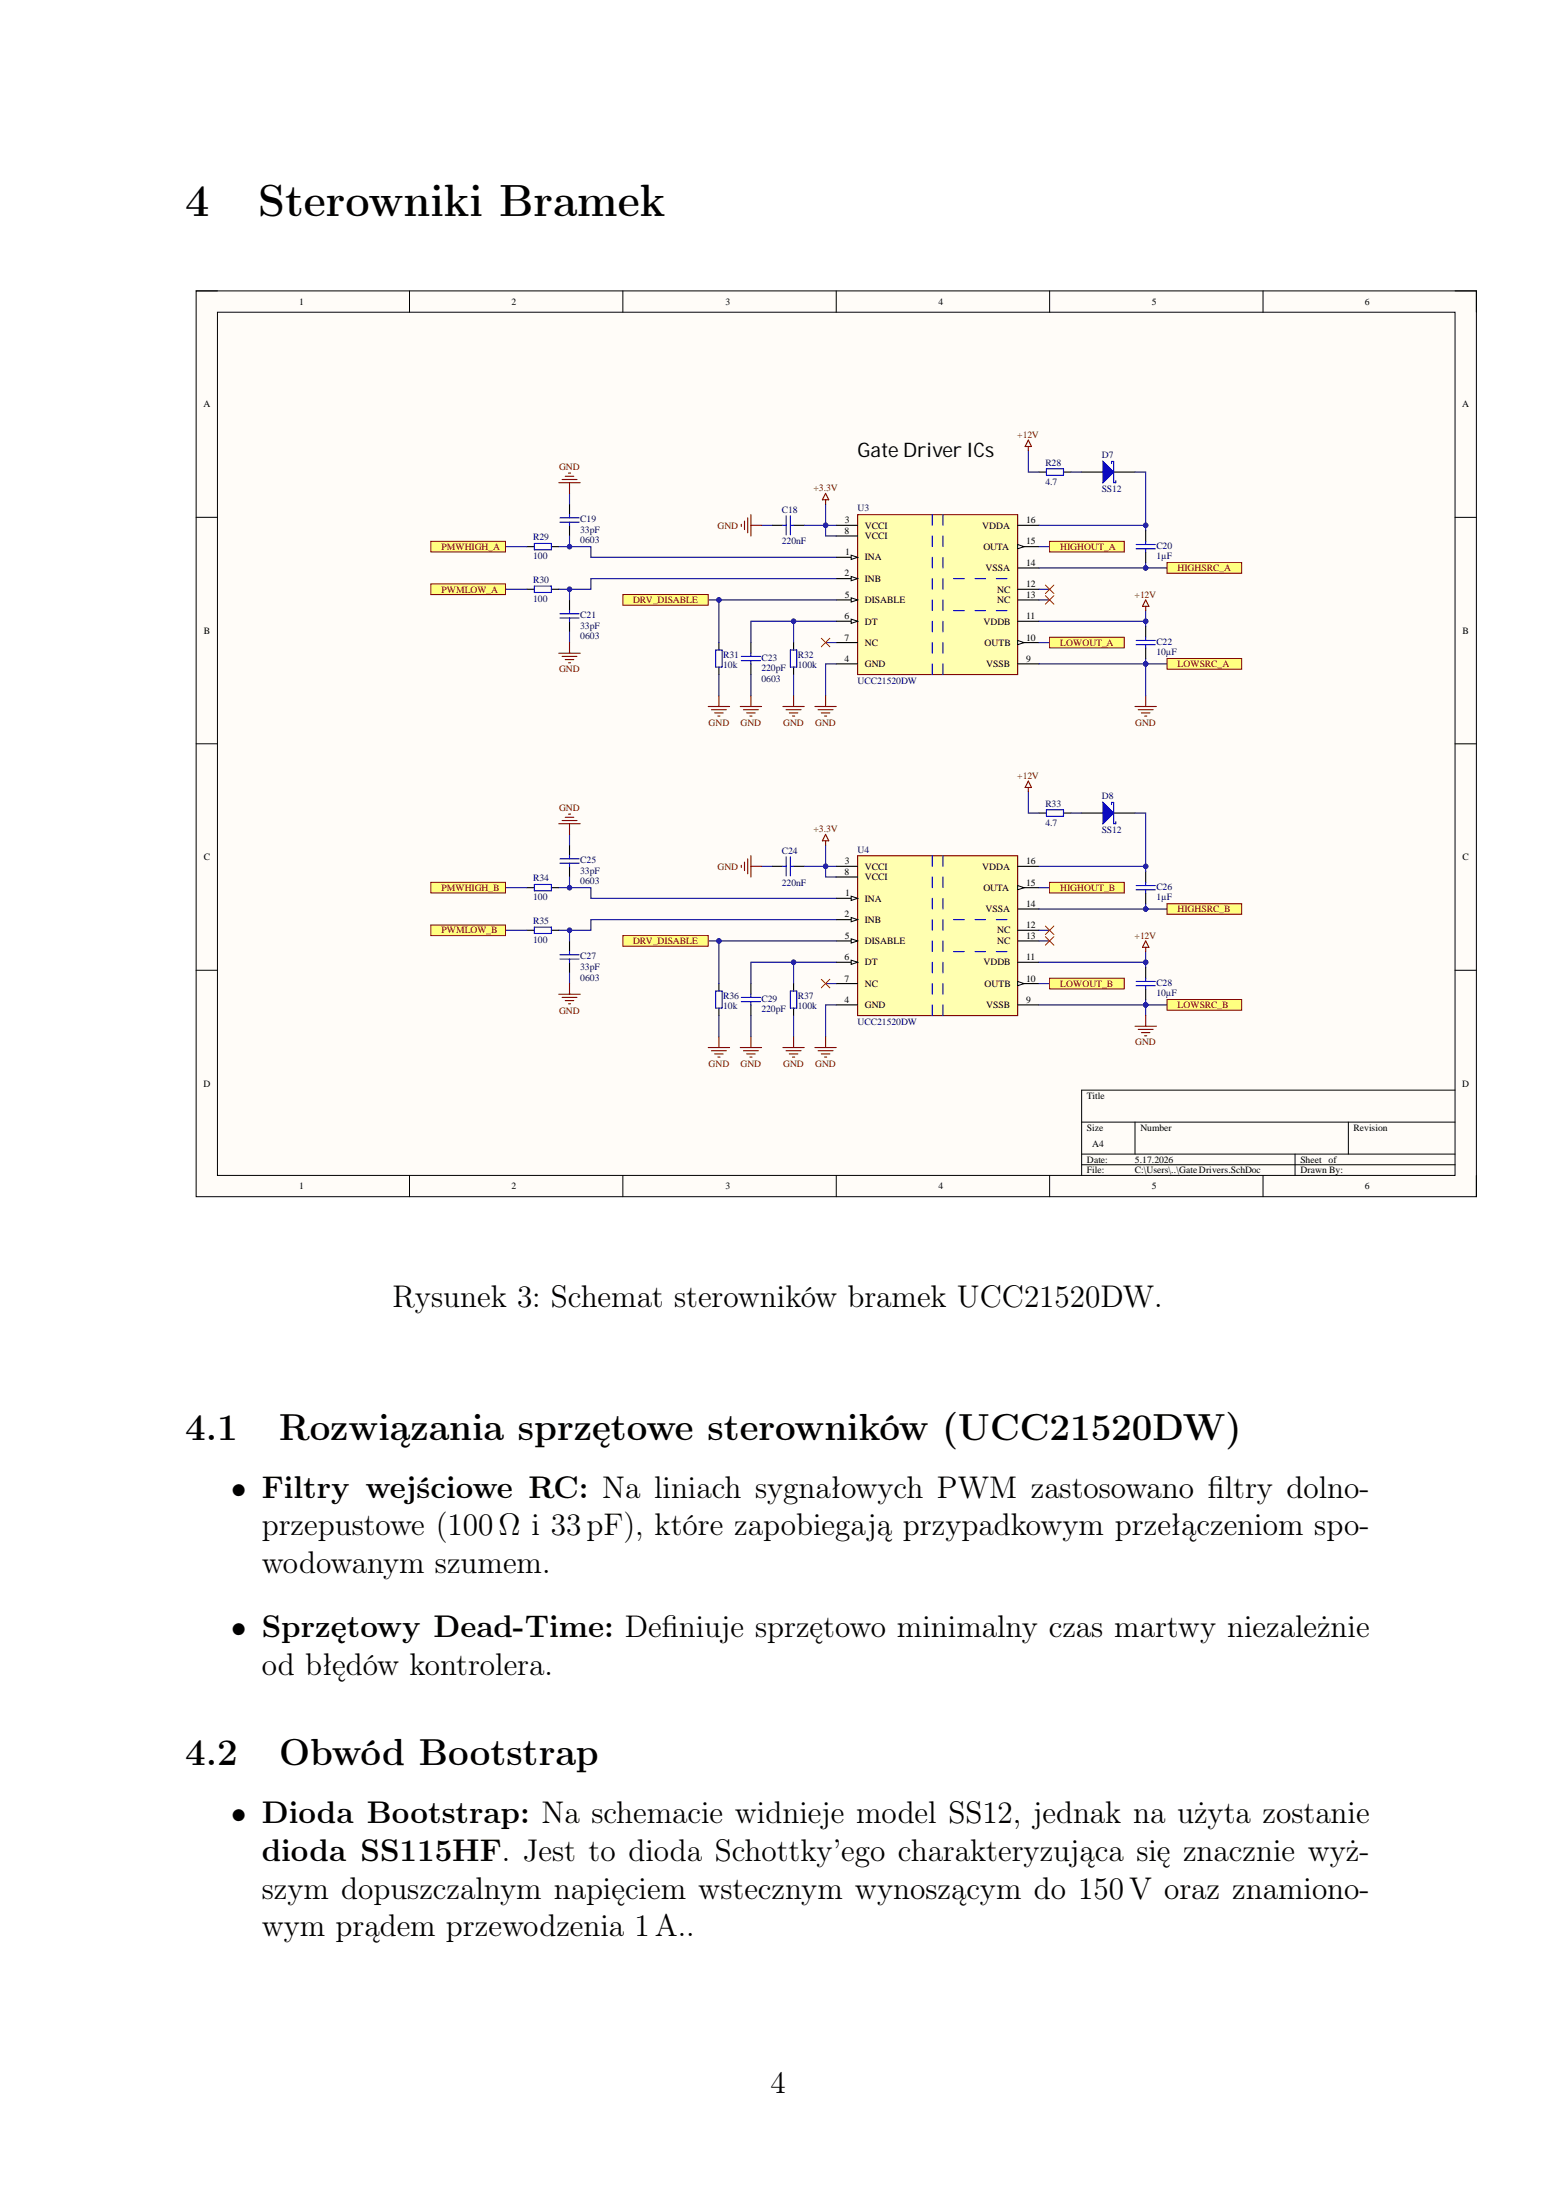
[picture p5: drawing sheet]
<svg xmlns="http://www.w3.org/2000/svg" width="210mm" height="297mm" viewBox="0 0 210 297" stroke-linecap="round" stroke-linejoin="round" font-family="sans-serif">
<path d="M26.5 39.3h172.8v122.3h-172.8z" fill-rule="evenodd" fill="#fffcf8"/>
<path d="M26.5 39.3h172.8v122.3h-172.8z" fill="none" stroke="#000" stroke-width=".13"/>
<path d="M29.3 42.1h167.1v116.6h-167.1z" fill-rule="evenodd" fill="#fffcf8"/>
<g fill="none" stroke="#000" stroke-width=".13">
<path d="M26.5 39.3h2.8M55.3 39.3v2.8M84.1 39.3v2.8M112.9 39.3v2.8M141.7 39.3v2.8M170.5 39.3v2.8M196.4 39.3h2.9v2.8M29.3 42.1h167.1v116.6h-167.1zM26.5 69.8h2.8M196.4 69.8h2.9M26.5 100.4h2.8M196.4 100.4h2.9"/>
<path d="M26.5 131h2.8M196.4 131h2.9M55.3 158.7v2.9M84.1 158.7v2.9M112.9 158.7v2.9M141.7 158.7v2.9M146 151.5h50.4M146 155.8h50.4M146 157.2h50.4M153.2 151.5v4.3M170.5 158.7v2.9M174.8 155.8v2.9"/>
<path d="M182 151.5v4.3M196.4 147.2h-50.4v11.5M199.3 158.7v2.9"/>
</g>
<path d="M115.7 69.5h21.6v21.6h-21.6z" fill-rule="evenodd" fill="#ffffb0"/>
<path d="M115.7 69.5h21.6v21.6h-21.6z" fill="none" stroke="#800000" stroke-width=".15"/>
<g fill="none" stroke="#00f" stroke-width=".15">
<path d="M125.8 69.5v1.4M125.8 72.4v1.4M125.8 75.2v1.5M125.8 78.1v1.5M127.3 69.5v1.4M127.3 72.4v1.4M127.3 75.2v1.5M127.3 78.1v1.5M128.7 78.1h1.4M131.6 78.1h1.4M134.5 78.1h1.4M125.8 81v1.4"/>
<path d="M125.8 83.9v1.4M125.8 86.7v1.5M125.8 89.6v1.5M127.3 81v1.4M127.3 83.9v1.4M127.3 86.7v1.5M127.3 89.6v1.5M128.7 82.4h1.4M131.6 82.4h1.4M134.5 82.4h1.4"/>
</g>
<path d="M112.9 70.9h2.8M112.9 72.4h2.8M137.3 70.9h2.9M137.3 73.8h2.9M137.3 89.6h2.9M137.3 83.9h2.9" fill="none" stroke="#000" stroke-width=".15"/>
<path d="M137.3 73.5l.9 .3-.9 .3z" fill="#f8fcff"/>
<path d="M137.3 73.5l.9 .3-.9 .3z" fill="none" stroke="#000" stroke-width=".13"/>
<path d="M137.3 86.8h2.9" fill="none" stroke="#000" stroke-width=".15"/>
<path d="M137.3 86.5l.9 .3-.9 .2z" fill="#f8fcff"/>
<path d="M137.3 86.5l.9 .3-.9 .2z" fill="none" stroke="#000" stroke-width=".13"/>
<path d="M112.9 75.2h2.8M137.3 76.7h2.9M137.3 79.6h2.9M112.9 86.7h2.8M137.3 81h2.9" fill="none" stroke="#000" stroke-width=".15"/>
<path d="M114.9 74.9l.8 .3-.8 .3z" fill="#f8fcff"/>
<path d="M114.9 74.9l.8 .3-.8 .3z" fill="none" stroke="#000" stroke-width=".13"/>
<path d="M112.9 78.1h2.8" fill="none" stroke="#000" stroke-width=".15"/>
<path d="M114.9 77.8l.8 .3-.8 .3z" fill="#f8fcff"/>
<path d="M114.9 77.8l.8 .3-.8 .3z" fill="none" stroke="#000" stroke-width=".13"/>
<path d="M112.9 81h2.8" fill="none" stroke="#000" stroke-width=".15"/>
<path d="M114.9 80.7l.8 .3-.8 .3z" fill="#f8fcff"/>
<path d="M114.9 80.7l.8 .3-.8 .3z" fill="none" stroke="#000" stroke-width=".13"/>
<path d="M112.9 83.9h2.8" fill="none" stroke="#000" stroke-width=".15"/>
<path d="M114.9 83.6l.8 .3-.8 .3z" fill="#f8fcff"/>
<path d="M114.9 83.6l.8 .3-.8 .3z" fill="none" stroke="#000" stroke-width=".13"/>
<g fill="none" stroke="#000" stroke-width=".15">
<path d="M71.1 73.8h1M71.1 79.6h1M74.4 73.8h1M74.4 79.6h1M76.9 68v1.5M76.9 70.9v1.5M104.2 70.9h1.5M107.1 70.9h1.4M76.9 81v1.4M76.9 83.9v1.4M107.1 86.7v1.1M107.1 90.1v1"/>
<path d="M112.9 89.6h2.8"/>
</g>
<g fill="none" stroke="#00f" stroke-width=".15">
<path d="M72.1 73.4h2.3v.8h-2.3zM72.1 79.1h2.3v.9h-2.3zM75.6 69.9h2.6M75.6 70.5h2.6M76.9 69.5v.4M76.9 70.5v.4M105.7 70.9h.4M106.1 69.6v2.6M106.7 69.6v2.6M106.7 70.9h.4M75.6 83.4h2.6M75.6 82.9h2.6"/>
<path d="M76.9 82.4v.5M76.9 83.4v.5M106.7 87.8h.8v2.3h-.8z"/>
</g>
<path d="M75.4 79.6h1.5v1.4M76.9 66.6v1.4" fill="none" stroke="#000080" stroke-width=".15"/>
<path d="M75.4 65.2h2.9M75.9 64.7h2M76.3 64.3h1.1M76.7 63.9h.3M76.9 65.2v1.4" fill="none" stroke="#800000" stroke-width=".15"/>
<circle cx="76.9" cy="79.6" r=".29" fill="#000080"/>
<circle cx="76.9" cy="79.6" r=".29" fill="none" stroke="#000080" stroke-width=".13"/>
<path d="M76.9 72.4v1.4h-1.5M76.9 85.3v1.4" fill="none" stroke="#000080" stroke-width=".15"/>
<path d="M75.4 88.2h2.9M75.9 88.6h2M76.3 89h1.1M76.7 89.5h.3M76.9 86.7v1.5" fill="none" stroke="#800000" stroke-width=".15"/>
<circle cx="76.9" cy="73.8" r=".29" fill="#000080"/>
<circle cx="76.9" cy="73.8" r=".29" fill="none" stroke="#000080" stroke-width=".13"/>
<path d="M68.2 73.8h2.9M68.2 79.6h2.9M111.4 70.9v1.5h1.5M107.1 91.1v2.8" fill="none" stroke="#000080" stroke-width=".15"/>
<path d="M105.7 95.4h2.8M106.1 95.8h2M106.5 96.2h1.2M107 96.7h.2M107.1 93.9v1.5" fill="none" stroke="#800000" stroke-width=".15"/>
<circle cx="111.4" cy="70.9" r=".29" fill="#000080"/>
<circle cx="111.4" cy="70.9" r=".29" fill="none" stroke="#000080" stroke-width=".13"/>
<path d="M111.4 68v2.9" fill="none" stroke="#000080" stroke-width=".15"/>
<circle cx="111.4" cy="70.9" r=".29" fill="#000080"/>
<circle cx="111.4" cy="70.9" r=".29" fill="none" stroke="#000080" stroke-width=".13"/>
<path d="M100 70.8v.3M100.5 70.3v1.2M100.9 69.9v2M101.3 69.5v2.9M101.3 70.9h1.5M111.4 66.6l.5 .9h-.9zM111.4 67.5v.5" fill="none" stroke="#800000" stroke-width=".15"/>
<path d="M102.8 70.9h1.4M108.5 70.9h4.4" fill="none" stroke="#000080" stroke-width=".15"/>
<circle cx="111.4" cy="70.9" r=".29" fill="#000080"/>
<circle cx="111.4" cy="70.9" r=".29" fill="none" stroke="#000080" stroke-width=".13"/>
<path d="M112.9 89.6h-1.5v4.3M112.9 83.9h-5.8v2.8" fill="none" stroke="#000080" stroke-width=".15"/>
<path d="M110 95.4h2.9M110.4 95.8h2M110.8 96.2h1.2M111.3 96.7h.3M111.4 93.9v1.5" fill="none" stroke="#800000" stroke-width=".15"/>
<circle cx="107.1" cy="83.9" r=".29" fill="#000080"/>
<circle cx="107.1" cy="83.9" r=".29" fill="none" stroke="#000080" stroke-width=".13"/>
<path d="M140.2 79.6h1.5M97 91.1v2.8M111.4 86.7h1.5M140.2 81h1.5M154.6 82.4v1.5" fill="none" stroke="#000080" stroke-width=".15"/>
<path d="M97 86.7v1.1M97 90.1v1" fill="none" stroke="#000" stroke-width=".15"/>
<path d="M96.6 87.8h.9v2.3h-.9z" fill="none" stroke="#00f" stroke-width=".15"/>
<path d="M95.6 95.4h2.9M96 95.8h2M96.4 96.2h1.2M96.9 96.7h.3M97 93.9v1.5" fill="none" stroke="#800000" stroke-width=".15"/>
<path d="M141.1 79l1.1 1.1M142.2 79l-1.1 1.1M110.8 86.2l1.2 1.1M112 86.2l-1.2 1.1M141.1 80.4l1.1 1.2M142.2 80.4l-1.1 1.2" fill="none" stroke="#f00" stroke-width=".13"/>
<circle cx="154.6" cy="83.9" r=".29" fill="#000080"/>
<circle cx="154.6" cy="83.9" r=".29" fill="none" stroke="#000080" stroke-width=".13"/>
<path d="M153.2 95.4h2.9M153.6 95.8h2M154 96.2h1.2M154.5 96.7h.3M154.6 81l.5 .9h-.9zM154.6 81.9v.5M154.6 93.9v1.5" fill="none" stroke="#800000" stroke-width=".15"/>
<path d="M146 63.7h2.9M150.3 63.7h2.9M154.6 71.6v1.5M154.6 74.5v1.5M154.6 84.6v1.4M154.6 87.5v1.4" fill="none" stroke="#000" stroke-width=".15"/>
<path d="M153.3 74.1h2.6M153.3 73.5h2.6M154.6 73.1v.4M154.6 74.1v.4M153.3 87h2.6M153.3 86.5h2.6M154.6 86v.5M154.6 87v.5" fill="none" stroke="#00f" stroke-width=".15"/>
<path d="M148.9 62.3l1.4 1.4-1.4 1.5z" fill="#00f"/>
<path d="M141.2 63.3h2.3v.9h-2.3zM148.9 62.3l1.4 1.4-1.4 1.5zM150 62.6v-.3h.3v2.9h.3v-.3" fill="none" stroke="#00f" stroke-width=".15"/>
<path d="M140.2 63.7h1M143.5 63.7h1" fill="none" stroke="#000" stroke-width=".15"/>
<path d="M153.2 63.7h1.4v7.2" fill="none" stroke="#000080" stroke-width=".15"/>
<circle cx="154.6" cy="70.9" r=".29" fill="#000080"/>
<circle cx="154.6" cy="70.9" r=".29" fill="none" stroke="#000080" stroke-width=".13"/>
<path d="M138.8 60.9v2.8h1.4M101.3 91.1v2.8M107.1 83.9h-5.8v2.8" fill="none" stroke="#000080" stroke-width=".15"/>
<path d="M138.8 59.4l.4 .9h-.8zM138.8 60.3v.6M99.9 95.4h2.9M100.3 95.8h2M100.8 96.2h1.1M101.2 96.7h.3M101.3 93.9v1.5" fill="none" stroke="#800000" stroke-width=".15"/>
<path d="M101.3 86.7v1.5M101.3 89.6v1.5" fill="none" stroke="#000" stroke-width=".15"/>
<path d="M100 89.2h2.6M100 88.6h2.6M101.3 88.2v.4M101.3 89.2v.4" fill="none" stroke="#00f" stroke-width=".15"/>
<circle cx="107.1" cy="83.9" r=".29" fill="#000080"/>
<circle cx="107.1" cy="83.9" r=".29" fill="none" stroke="#000080" stroke-width=".13"/>
<path d="M112.9 81h-15.9v5.7" fill="none" stroke="#000080" stroke-width=".15"/>
<circle cx="97" cy="81" r=".29" fill="#000080"/>
<circle cx="97" cy="81" r=".29" fill="none" stroke="#000080" stroke-width=".13"/>
<path d="M95.6 81h1.4" fill="none" stroke="#000080" stroke-width=".15"/>
<circle cx="97" cy="81" r=".29" fill="#000080"/>
<circle cx="97" cy="81" r=".29" fill="none" stroke="#000080" stroke-width=".13"/>
<path d="M140.2 73.8h1.5M140.2 86.8h1.5" fill="none" stroke="#000080" stroke-width=".15"/>
<path d="M84.1 80.3h11.5v1.4h-11.5z" fill-rule="evenodd" fill="#ffff80"/>
<path d="M84.1 80.3h11.5v1.4h-11.5z" fill="none" stroke="#800000" stroke-width=".13"/>
<path d="M141.7 73.1h10v1.4h-10z" fill-rule="evenodd" fill="#ffff80"/>
<path d="M141.7 73.1h10v1.4h-10z" fill="none" stroke="#800000" stroke-width=".13"/>
<path d="M141.7 86h10v1.5h-10z" fill-rule="evenodd" fill="#ffff80"/>
<path d="M141.7 86h10v1.5h-10z" fill="none" stroke="#800000" stroke-width=".13"/>
<path d="M140.2 83.9h14.4v.7" fill="none" stroke="#000080" stroke-width=".15"/>
<circle cx="154.6" cy="83.9" r=".29" fill="#000080"/>
<circle cx="154.6" cy="83.9" r=".29" fill="none" stroke="#000080" stroke-width=".13"/>
<path d="M154.6 88.9v.7h-14.4" fill="none" stroke="#000080" stroke-width=".15"/>
<circle cx="154.6" cy="89.6" r=".29" fill="#000080"/>
<circle cx="154.6" cy="89.6" r=".29" fill="none" stroke="#000080" stroke-width=".13"/>
<path d="M154.6 76v.7h-14.4" fill="none" stroke="#000080" stroke-width=".15"/>
<circle cx="154.6" cy="76.7" r=".29" fill="#000080"/>
<circle cx="154.6" cy="76.7" r=".29" fill="none" stroke="#000080" stroke-width=".13"/>
<path d="M140.2 70.9h14.4v.7" fill="none" stroke="#000080" stroke-width=".15"/>
<circle cx="154.6" cy="70.9" r=".29" fill="#000080"/>
<circle cx="154.6" cy="70.9" r=".29" fill="none" stroke="#000080" stroke-width=".13"/>
<path d="M58.1 73.1h10.1v1.4h-10.1z" fill-rule="evenodd" fill="#ffff80"/>
<path d="M58.1 73.1h10.1v1.4h-10.1z" fill="none" stroke="#800000" stroke-width=".13"/>
<path d="M58.1 78.8h10.1v1.5h-10.1z" fill-rule="evenodd" fill="#ffff80"/>
<path d="M58.1 78.8h10.1v1.5h-10.1z" fill="none" stroke="#800000" stroke-width=".13"/>
<path d="M144.5 63.7h1.5M154.6 76.7h2.9" fill="none" stroke="#000080" stroke-width=".15"/>
<circle cx="154.6" cy="76.7" r=".29" fill="#000080"/>
<circle cx="154.6" cy="76.7" r=".29" fill="none" stroke="#000080" stroke-width=".13"/>
<path d="M157.5 76h10.1v1.4h-10.1z" fill-rule="evenodd" fill="#ffff80"/>
<path d="M157.5 76h10.1v1.4h-10.1z" fill="none" stroke="#800000" stroke-width=".13"/>
<path d="M154.6 89.6h2.9" fill="none" stroke="#000080" stroke-width=".15"/>
<circle cx="154.6" cy="89.6" r=".29" fill="#000080"/>
<circle cx="154.6" cy="89.6" r=".29" fill="none" stroke="#000080" stroke-width=".13"/>
<path d="M157.5 88.9h10.1v1.4h-10.1z" fill-rule="evenodd" fill="#ffff80"/>
<path d="M157.5 88.9h10.1v1.4h-10.1z" fill="none" stroke="#800000" stroke-width=".13"/>
<path d="M115.7 115.5h21.6v21.6h-21.6z" fill-rule="evenodd" fill="#ffffb0"/>
<path d="M115.7 115.5h21.6v21.6h-21.6z" fill="none" stroke="#800000" stroke-width=".15"/>
<g fill="none" stroke="#00f" stroke-width=".15">
<path d="M125.8 115.5v1.5M125.8 118.4v1.4M127.3 115.5v1.5M127.3 118.4v1.4M125.8 121.3v1.4M125.8 124.2v1.4M125.8 127v1.5M125.8 129.9v1.4M125.8 132.8v1.4M125.8 135.7v1.4M127.3 121.3v1.4M127.3 124.2v1.4"/>
<path d="M127.3 127v1.5M127.3 129.9v1.4M127.3 132.8v1.4M127.3 135.7v1.4M128.7 124.1h1.4M128.7 128.5h1.4M131.6 124.1h1.4M131.6 128.5h1.4M134.5 124.1h1.4M134.5 128.5h1.4"/>
</g>
<path d="M112.9 117h2.8M112.9 118.4h2.8M137.3 117h2.9M137.3 119.8h2.9M137.3 135.7h2.9M137.3 129.9h2.9" fill="none" stroke="#000" stroke-width=".15"/>
<path d="M137.3 119.6l.9 .2-.9 .3z" fill="#f8fcff"/>
<path d="M137.3 119.6l.9 .2-.9 .3z" fill="none" stroke="#000" stroke-width=".13"/>
<path d="M137.3 132.8h2.9" fill="none" stroke="#000" stroke-width=".15"/>
<path d="M137.3 132.5l.9 .3-.9 .3z" fill="#f8fcff"/>
<path d="M137.3 132.5l.9 .3-.9 .3z" fill="none" stroke="#000" stroke-width=".13"/>
<path d="M112.9 132.8h2.8M112.9 121.3h2.8M137.3 122.7h2.9M137.3 125.6h2.9M137.3 127h2.9" fill="none" stroke="#000" stroke-width=".15"/>
<path d="M114.9 121l.8 .3-.8 .3z" fill="#f8fcff"/>
<path d="M114.9 121l.8 .3-.8 .3z" fill="none" stroke="#000" stroke-width=".13"/>
<path d="M112.9 124.2h2.8" fill="none" stroke="#000" stroke-width=".15"/>
<path d="M114.9 123.9l.8 .3-.8 .2z" fill="#f8fcff"/>
<path d="M114.9 123.9l.8 .3-.8 .2z" fill="none" stroke="#000" stroke-width=".13"/>
<path d="M112.9 127h2.8" fill="none" stroke="#000" stroke-width=".15"/>
<path d="M114.9 126.7l.8 .3-.8 .3z" fill="#f8fcff"/>
<path d="M114.9 126.7l.8 .3-.8 .3z" fill="none" stroke="#000" stroke-width=".13"/>
<path d="M112.9 129.9h2.8" fill="none" stroke="#000" stroke-width=".15"/>
<path d="M114.9 129.6l.8 .3-.8 .3z" fill="#f8fcff"/>
<path d="M114.9 129.6l.8 .3-.8 .3z" fill="none" stroke="#000" stroke-width=".13"/>
<g fill="none" stroke="#000" stroke-width=".15">
<path d="M71.1 119.8h1M74.4 119.8h1M76.9 114.1v1.4M76.9 117v1.4M104.2 117h1.5M107.1 117h1.4M71.1 125.6h1M74.4 125.6h1M76.9 127v1.5M76.9 129.9v1.4M107.1 132.8v1M107.1 136.1v1"/>
<path d="M112.9 135.7h2.8"/>
</g>
<g fill="none" stroke="#00f" stroke-width=".15">
<path d="M72.1 119.4h2.3v.9h-2.3zM75.6 115.9h2.6M75.6 116.5h2.6M76.9 115.5v.4M76.9 116.5v.5M105.7 117h.4M106.1 115.7v2.6M106.7 115.7v2.6M106.7 117h.4M72.1 125.2h2.3v.8h-2.3zM75.6 129.5h2.6M75.6 128.9h2.6"/>
<path d="M76.9 128.5v.4M76.9 129.5v.4M106.7 133.8h.8v2.3h-.8z"/>
</g>
<path d="M76.9 112.6v1.5M75.4 125.6h1.5v1.4" fill="none" stroke="#000080" stroke-width=".15"/>
<path d="M75.4 111.2h2.9M75.9 110.8h2M76.3 110.3h1.1M76.7 109.9h.3M76.9 111.2v1.4" fill="none" stroke="#800000" stroke-width=".15"/>
<circle cx="76.9" cy="125.6" r=".29" fill="#000080"/>
<circle cx="76.9" cy="125.6" r=".29" fill="none" stroke="#000080" stroke-width=".13"/>
<path d="M76.9 118.4v1.4h-1.5M76.9 131.3v1.5" fill="none" stroke="#000080" stroke-width=".15"/>
<path d="M75.4 134.2h2.9M75.9 134.7h2M76.3 135.1h1.1M76.7 135.5h.3M76.9 132.8v1.4" fill="none" stroke="#800000" stroke-width=".15"/>
<circle cx="76.9" cy="119.8" r=".29" fill="#000080"/>
<circle cx="76.9" cy="119.8" r=".29" fill="none" stroke="#000080" stroke-width=".13"/>
<path d="M68.2 119.8h2.9M111.4 117v1.4h1.5M68.2 125.6h2.9M107.1 137.1v2.9" fill="none" stroke="#000080" stroke-width=".15"/>
<path d="M107.1 140v1.4M105.7 141.4h2.8M106.1 141.9h2M106.5 142.3h1.2M107 142.7h.2" fill="none" stroke="#800000" stroke-width=".15"/>
<circle cx="111.4" cy="117" r=".29" fill="#000080"/>
<circle cx="111.4" cy="117" r=".29" fill="none" stroke="#000080" stroke-width=".13"/>
<path d="M111.4 114.1v2.9" fill="none" stroke="#000080" stroke-width=".15"/>
<circle cx="111.4" cy="117" r=".29" fill="#000080"/>
<circle cx="111.4" cy="117" r=".29" fill="none" stroke="#000080" stroke-width=".13"/>
<path d="M100 116.8v.3M100.5 116.4v1.1M100.9 115.9v2.1M101.3 115.5v2.9M101.3 117h1.5M111.4 112.6l.5 .9h-.9zM111.4 113.5v.6" fill="none" stroke="#800000" stroke-width=".15"/>
<path d="M102.8 117h1.4M108.5 117h4.4" fill="none" stroke="#000080" stroke-width=".15"/>
<circle cx="111.4" cy="117" r=".29" fill="#000080"/>
<circle cx="111.4" cy="117" r=".29" fill="none" stroke="#000080" stroke-width=".13"/>
<path d="M112.9 135.7h-1.5v4.3M112.9 129.9h-5.8v2.9" fill="none" stroke="#000080" stroke-width=".15"/>
<path d="M111.4 140v1.4M110 141.4h2.9M110.4 141.9h2M110.8 142.3h1.2M111.3 142.7h.3" fill="none" stroke="#800000" stroke-width=".15"/>
<circle cx="107.1" cy="129.9" r=".29" fill="#000080"/>
<circle cx="107.1" cy="129.9" r=".29" fill="none" stroke="#000080" stroke-width=".13"/>
<path d="M97 137.1v2.9M111.4 132.8h1.5M140.2 125.6h1.5M140.2 127h1.5M154.6 128.5v1.4" fill="none" stroke="#000080" stroke-width=".15"/>
<path d="M97 132.8v1M97 136.1v1" fill="none" stroke="#000" stroke-width=".15"/>
<path d="M96.6 133.8h.9v2.3h-.9z" fill="none" stroke="#00f" stroke-width=".15"/>
<path d="M97 140v1.4M95.6 141.4h2.9M96 141.9h2M96.4 142.3h1.2M96.9 142.7h.3" fill="none" stroke="#800000" stroke-width=".15"/>
<path d="M110.8 132.2l1.2 1.2M112 132.2l-1.2 1.2M141.1 125l1.1 1.2M141.1 126.5l1.1 1.1M142.2 125l-1.1 1.2M142.2 126.5l-1.1 1.1" fill="none" stroke="#f00" stroke-width=".13"/>
<circle cx="154.6" cy="129.9" r=".29" fill="#000080"/>
<circle cx="154.6" cy="129.9" r=".29" fill="none" stroke="#000080" stroke-width=".13"/>
<path d="M154.6 127l.5 .9h-.9zM154.6 127.9v.6" fill="none" stroke="#800000" stroke-width=".15"/>
<path d="M154.6 135.7v1.4" fill="none" stroke="#000080" stroke-width=".15"/>
<circle cx="154.6" cy="135.7" r=".29" fill="#000080"/>
<circle cx="154.6" cy="135.7" r=".29" fill="none" stroke="#000080" stroke-width=".13"/>
<path d="M153.2 138.5h2.9M153.6 139h2M154 139.4h1.2M154.5 139.8h.3M154.6 137.1v1.4" fill="none" stroke="#800000" stroke-width=".15"/>
<path d="M146 109.8h2.9M150.3 109.8h2.9M154.6 117.7v1.4M154.6 120.6v1.4M154.6 130.6v1.5M154.6 133.5v1.4" fill="none" stroke="#000" stroke-width=".15"/>
<path d="M153.3 119.6h2.6M154.6 119.1v.5M153.3 120.1h2.6M153.3 133.1h2.6M153.3 132.5h2.6M154.6 120.1v.5M154.6 132.1v.4M154.6 133.1v.4" fill="none" stroke="#00f" stroke-width=".15"/>
<path d="M148.9 108.3l1.4 1.5-1.4 1.4z" fill="#00f"/>
<path d="M141.2 109.3h2.3v.9h-2.3zM148.9 108.3l1.4 1.5-1.4 1.4zM150 108.6v-.3h.3v2.9h.3v-.3" fill="none" stroke="#00f" stroke-width=".15"/>
<path d="M140.2 109.8h1M143.5 109.8h1" fill="none" stroke="#000" stroke-width=".15"/>
<path d="M153.2 109.8h1.4v7.2" fill="none" stroke="#000080" stroke-width=".15"/>
<circle cx="154.6" cy="117" r=".29" fill="#000080"/>
<circle cx="154.6" cy="117" r=".29" fill="none" stroke="#000080" stroke-width=".13"/>
<path d="M138.8 106.9v2.9h1.4M101.3 137.1v2.9M107.1 129.9h-5.8v2.9" fill="none" stroke="#000080" stroke-width=".15"/>
<path d="M138.8 105.4l.4 .9h-.8zM138.8 106.3v.6M101.3 140v1.4M99.9 141.4h2.9M100.3 141.9h2M100.8 142.3h1.1M101.2 142.7h.3" fill="none" stroke="#800000" stroke-width=".15"/>
<path d="M101.3 132.8v1.4M101.3 135.7v1.4" fill="none" stroke="#000" stroke-width=".15"/>
<path d="M100 135.2h2.6M100 134.7h2.6M101.3 134.2v.5M101.3 135.2v.5" fill="none" stroke="#00f" stroke-width=".15"/>
<circle cx="107.1" cy="129.9" r=".29" fill="#000080"/>
<circle cx="107.1" cy="129.9" r=".29" fill="none" stroke="#000080" stroke-width=".13"/>
<path d="M112.9 127h-15.9v5.8" fill="none" stroke="#000080" stroke-width=".15"/>
<circle cx="97" cy="127" r=".29" fill="#000080"/>
<circle cx="97" cy="127" r=".29" fill="none" stroke="#000080" stroke-width=".13"/>
<path d="M95.6 127h1.4" fill="none" stroke="#000080" stroke-width=".15"/>
<circle cx="97" cy="127" r=".29" fill="#000080"/>
<circle cx="97" cy="127" r=".29" fill="none" stroke="#000080" stroke-width=".13"/>
<path d="M140.2 119.8h1.5M140.2 132.8h1.5" fill="none" stroke="#000080" stroke-width=".15"/>
<path d="M84.1 126.3h11.5v1.4h-11.5z" fill-rule="evenodd" fill="#ffff80"/>
<path d="M84.1 126.3h11.5v1.4h-11.5z" fill="none" stroke="#800000" stroke-width=".13"/>
<path d="M141.7 119.1h10v1.5h-10z" fill-rule="evenodd" fill="#ffff80"/>
<path d="M141.7 119.1h10v1.5h-10z" fill="none" stroke="#800000" stroke-width=".13"/>
<path d="M141.7 132.1h10v1.4h-10z" fill-rule="evenodd" fill="#ffff80"/>
<path d="M141.7 132.1h10v1.4h-10z" fill="none" stroke="#800000" stroke-width=".13"/>
<path d="M140.2 129.9h14.4v.7" fill="none" stroke="#000080" stroke-width=".15"/>
<circle cx="154.6" cy="129.9" r=".29" fill="#000080"/>
<circle cx="154.6" cy="129.9" r=".29" fill="none" stroke="#000080" stroke-width=".13"/>
<path d="M154.6 134.9v.8h-14.4" fill="none" stroke="#000080" stroke-width=".15"/>
<circle cx="154.6" cy="135.7" r=".29" fill="#000080"/>
<circle cx="154.6" cy="135.7" r=".29" fill="none" stroke="#000080" stroke-width=".13"/>
<path d="M154.6 122v.7h-14.4" fill="none" stroke="#000080" stroke-width=".15"/>
<circle cx="154.6" cy="122.7" r=".29" fill="#000080"/>
<circle cx="154.6" cy="122.7" r=".29" fill="none" stroke="#000080" stroke-width=".13"/>
<path d="M140.2 117h14.4v.7" fill="none" stroke="#000080" stroke-width=".15"/>
<circle cx="154.6" cy="117" r=".29" fill="#000080"/>
<circle cx="154.6" cy="117" r=".29" fill="none" stroke="#000080" stroke-width=".13"/>
<path d="M58.1 119.1h10.1v1.5h-10.1z" fill-rule="evenodd" fill="#ffff80"/>
<path d="M58.1 119.1h10.1v1.5h-10.1z" fill="none" stroke="#800000" stroke-width=".13"/>
<path d="M58.1 124.9h10.1v1.4h-10.1z" fill-rule="evenodd" fill="#ffff80"/>
<path d="M58.1 124.9h10.1v1.4h-10.1z" fill="none" stroke="#800000" stroke-width=".13"/>
<path d="M144.5 109.8h1.5M154.6 122.7h2.9" fill="none" stroke="#000080" stroke-width=".15"/>
<circle cx="154.6" cy="122.7" r=".29" fill="#000080"/>
<circle cx="154.6" cy="122.7" r=".29" fill="none" stroke="#000080" stroke-width=".13"/>
<path d="M157.5 122h10.1v1.4h-10.1z" fill-rule="evenodd" fill="#ffff80"/>
<path d="M157.5 122h10.1v1.4h-10.1z" fill="none" stroke="#800000" stroke-width=".13"/>
<path d="M154.6 135.7h2.9" fill="none" stroke="#000080" stroke-width=".15"/>
<circle cx="154.6" cy="135.7" r=".29" fill="#000080"/>
<circle cx="154.6" cy="135.7" r=".29" fill="none" stroke="#000080" stroke-width=".13"/>
<path d="M157.5 134.9h10.1v1.5h-10.1z" fill-rule="evenodd" fill="#ffff80"/>
<path d="M157.5 134.9h10.1v1.5h-10.1z" fill="none" stroke="#800000" stroke-width=".13"/>
<path d="M76.9 119.8h2.8v1.5h33.2" fill="none" stroke="#000080" stroke-width=".15"/>
<circle cx="76.9" cy="119.8" r=".29" fill="#000080"/>
<circle cx="76.9" cy="119.8" r=".29" fill="none" stroke="#000080" stroke-width=".13"/>
<path d="M112.9 124.2h-33.2v1.4h-2.8" fill="none" stroke="#000080" stroke-width=".15"/>
<circle cx="76.9" cy="125.6" r=".29" fill="#000080"/>
<circle cx="76.9" cy="125.6" r=".29" fill="none" stroke="#000080" stroke-width=".13"/>
<path d="M76.9 73.8h2.8v1.4h33.2" fill="none" stroke="#000080" stroke-width=".15"/>
<circle cx="76.9" cy="73.8" r=".29" fill="#000080"/>
<circle cx="76.9" cy="73.8" r=".29" fill="none" stroke="#000080" stroke-width=".13"/>
<path d="M112.9 78.1h-33.2v1.5h-2.8" fill="none" stroke="#000080" stroke-width=".15"/>
<circle cx="76.9" cy="79.6" r=".29" fill="#000080"/>
<circle cx="76.9" cy="79.6" r=".29" fill="none" stroke="#000080" stroke-width=".13"/>
<path d="M154.6 89.6v4.3" fill="none" stroke="#000080" stroke-width=".15"/>
<circle cx="154.6" cy="89.6" r=".29" fill="#000080"/>
<circle cx="154.6" cy="89.6" r=".29" fill="none" stroke="#000080" stroke-width=".13"/>
<g font-size="6.1">
<text x="25" y="29.2">4</text>
<text x="34.8" y="29.2">Sterowniki Bramek</text>
</g>
<g font-size="5.1">
<text x="25" y="194.4">4.1</text>
<text x="37.7" y="194.4">Rozwiązania sprzętowe sterowników (UCC21520DW)</text>
<text x="25" y="238.3">4.2</text>
<text x="37.7" y="238.3">Obwód Bootstrap</text>
</g>
<g font-size="4.2">
<text x="53" y="176.4">Rysunek 3: Schemat sterowników bramek UCC21520DW.</text>
<text x="31.2" y="202.2">• Filtry wejściowe RC: Na liniach sygnałowych PWM zastosowano f</text>
<text x="163" y="202.2">iltry dolno-</text>
<text x="35.3" y="207.3">przepustowe (100Ω i 33pF), które zapobiegają przypadkowym przełączeniom spo-</text>
<text x="35.3" y="212.4">wodowanym szumem.</text>
<text x="31.2" y="221">• Sprzętowy Dead-Time: Def</text>
<text x="89.3" y="221">iniuje sprzętowo minimalny czas martwy niezależnie</text>
<text x="35.3" y="226.1">od błędów kontrolera.</text>
<text x="31.2" y="246.1">• Dioda Bootstrap: Na schemacie widnieje model SS12, jednak na użyta zostanie</text>
<text x="35.3" y="251.2">dioda SS115HF. Jest to dioda Schottky’ego charakteryzująca się znacznie wyż-</text>
<text x="35.3" y="256.3">szym dopuszczalnym napięciem wstecznym wynoszącym do 150V oraz znamiono-</text>
<text x="35.3" y="261.4">wym prądem przewodzenia 1A..</text>
<text x="104" y="282.5">4</text>
</g>
<text font-size="2.7" x="115.7" y="61.7">Gate Driver ICs</text>
<g font-size="1.3">
<text x="40.4" y="41.2">1</text>
<text x="69" y="41.2">2</text>
<text x="97.9" y="41.2">3</text>
<text x="126.7" y="41.2">4</text>
<text x="155.5" y="41.2">5</text>
<text x="184.2" y="41.2">6</text>
<text x="27.5" y="55">A</text>
<text x="197.3" y="55">A</text>
<text x="114" y="70.7">3</text>
<text x="116.7" y="71.4">VCCI</text>
<text x="132.6" y="71.4">VDDA</text>
<text x="138.5" y="70.7">16</text>
<text x="114" y="72.1">8</text>
<text x="114" y="77.8">2</text>
<text x="114.1" y="75">1</text>
<text x="116.7" y="72.8">VCCI</text>
<text x="116.7" y="75.7">INA</text>
<text x="132.7" y="74.3">OUTA</text>
<text x="133" y="77.1">VSSA</text>
<text x="138.5" y="73.5">15</text>
<text x="138.5" y="76.4">14</text>
<text x="114" y="83.6">6</text>
<text x="114" y="80.7">5</text>
<text x="116.7" y="78.6">INB</text>
<text x="116.7" y="81.4">DISABLE</text>
<text x="134.6" y="80">NC</text>
<text x="134.6" y="81.4">NC</text>
<text x="138.5" y="83.6">11</text>
<text x="138.5" y="79.3">12</text>
<text x="138.5" y="80.7">13</text>
<text x="27.5" y="85.6">B</text>
<text x="114" y="86.5">7</text>
<text x="114" y="89.3">4</text>
<text x="116.7" y="87.2">NC</text>
<text x="116.7" y="84.3">DT</text>
<text x="132.7" y="84.3">VDDB</text>
<text x="132.9" y="87.2">OUTB</text>
<text x="138.5" y="89.3">9</text>
<text x="138.5" y="86.5">10</text>
<text x="197.4" y="85.6">B</text>
<text x="116.7" y="90.1">GND</text>
<text x="133.1" y="90.1">VSSB</text>
<text x="27.5" y="116.2">C</text>
<text x="114" y="118.1">8</text>
<text x="114" y="116.7">3</text>
<text x="116.7" y="117.4">VCCI</text>
<text x="116.7" y="118.9">VCCI</text>
<text x="132.6" y="117.4">VDDA</text>
<text x="138.5" y="116.7">16</text>
<text x="138.5" y="119.6">15</text>
<text x="197.4" y="116.2">C</text>
<text x="114" y="123.9">2</text>
<text x="114.1" y="121">1</text>
<text x="116.7" y="121.7">INA</text>
<text x="116.7" y="124.6">INB</text>
<text x="132.7" y="120.3">OUTA</text>
<text x="133" y="123.2">VSSA</text>
<text x="138.5" y="122.4">14</text>
<text x="138.5" y="125.3">12</text>
<text x="114" y="129.6">6</text>
<text x="114" y="126.8">5</text>
<text x="116.7" y="127.5">DISABLE</text>
<text x="116.7" y="130.3">DT</text>
<text x="132.7" y="130.3">VDDB</text>
<text x="134.6" y="126">NC</text>
<text x="134.6" y="127.5">NC</text>
<text x="138.5" y="129.6">11</text>
<text x="138.5" y="126.8">13</text>
<text x="114" y="132.5">7</text>
<text x="114" y="135.4">4</text>
<text x="116.7" y="133.2">NC</text>
<text x="116.7" y="136.1">GND</text>
<text x="132.9" y="133.2">OUTB</text>
<text x="133.1" y="136.1">VSSB</text>
<text x="138.5" y="135.4">9</text>
<text x="138.5" y="132.5">10</text>
<text x="27.5" y="146.7">D</text>
<text x="146.7" y="148.3">Title</text>
<text x="197.3" y="146.7">D</text>
<text x="146.7" y="152.6">Size</text>
<text x="147.4" y="154.8">A4</text>
<text x="153.9" y="152.6">Number</text>
<text x="182.7" y="152.6">Revision</text>
<text x="40.4" y="160.6">1</text>
<text x="69" y="160.6">2</text>
<text x="97.9" y="160.6">3</text>
<text x="126.7" y="160.6">4</text>
<text x="146.7" y="156.9">Date:</text>
<text x="146.7" y="158.4">File:</text>
<text x="153.2" y="156.9">5.17.2026</text>
<text x="153.2" y="158.4">C:\Users\..\GateDrivers.SchDoc</text>
<text x="155.5" y="160.6">5</text>
<text x="175.5" y="156.9">Sheet of</text>
<text x="175.5" y="158.4">Drawn By:</text>
<text x="184.2" y="160.6">6</text>
</g>
<g font-size="1.3" fill="#800000">
<text x="137.3" y="59.1">+12V</text>
<text x="75.5" y="63.4">GND</text>
<text x="96.8" y="71.4">GND</text>
<text x="109.8" y="66.3">+3.3V</text>
<text x="59.6" y="74.3">PMWHIGH_A</text>
<text x="143.1" y="74.3">HIGHOUT_A</text>
<text x="158.9" y="77.1">HIGHSRC_A</text>
<text x="59.6" y="80">PWMLOW_A</text>
<text x="85.5" y="81.4">DRV_DISABLE</text>
<text x="153.1" y="80.7">+12V</text>
<text x="143.1" y="87.2">LOWOUT_A</text>
<text x="75.5" y="90.8">GND</text>
<text x="158.9" y="90.1">LOWSRC_A</text>
<text x="95.6" y="98">GND</text>
<text x="100" y="98">GND</text>
<text x="105.7" y="98">GND</text>
<text x="110" y="98">GND</text>
<text x="153.2" y="98">GND</text>
<text x="137.3" y="105.2">+12V</text>
<text x="75.5" y="109.5">GND</text>
<text x="109.8" y="112.3">+3.3V</text>
<text x="96.8" y="117.4">GND</text>
<text x="59.6" y="120.3">PMWHIGH_B</text>
<text x="143.1" y="120.3">HIGHOUT_B</text>
<text x="158.9" y="123.2">HIGHSRC_B</text>
<text x="59.6" y="126">PWMLOW_B</text>
<text x="85.5" y="127.5">DRV_DISABLE</text>
<text x="153.1" y="126.8">+12V</text>
<text x="75.5" y="136.8">GND</text>
<text x="143.1" y="133.2">LOWOUT_B</text>
<text x="158.9" y="136.1">LOWSRC_B</text>
<text x="153.2" y="141.1">GND</text>
<text x="95.6" y="144">GND</text>
<text x="100" y="144">GND</text>
<text x="105.7" y="144">GND</text>
<text x="110" y="144">GND</text>
</g>
<g font-size="1.3" fill="#000080">
<text x="141.1" y="65.4">4.7</text>
<text x="141.1" y="62.9">R28</text>
<text x="148.7" y="61.8">D7</text>
<text x="78.3" y="72">33pF</text>
<text x="78.3" y="70.5">C19</text>
<text x="105.5" y="69.2">C18</text>
<text x="115.7" y="69">U3</text>
<text x="148.7" y="66.4">SS12</text>
<text x="71.9" y="75.5">100</text>
<text x="71.9" y="73">R29</text>
<text x="78.3" y="73.4">0603</text>
<text x="105.5" y="73.5">220nF</text>
<text x="156.1" y="75.5">1µF</text>
<text x="156.1" y="74.1">C20</text>
<text x="71.9" y="81.3">100</text>
<text x="71.9" y="78.7">R30</text>
<text x="78.3" y="83.5">C21</text>
<text x="78.3" y="84.9">33pF</text>
<text x="78.3" y="86.3">0603</text>
<text x="97.6" y="88.8">R31</text>
<text x="102.8" y="89.2">C23</text>
<text x="107.7" y="88.8">R32</text>
<text x="156.1" y="88.5">10µF</text>
<text x="156.1" y="87">C22</text>
<text x="97.6" y="90.2">10k</text>
<text x="102.8" y="92.1">0603</text>
<text x="102.8" y="90.6">220pF</text>
<text x="107.7" y="90.2">100k</text>
<text x="115.7" y="92.4">UCC21520DW</text>
<text x="148.7" y="107.9">D8</text>
<text x="141.1" y="111.5">4.7</text>
<text x="141.1" y="108.9">R33</text>
<text x="148.7" y="112.5">SS12</text>
<text x="71.9" y="119">R34</text>
<text x="78.3" y="118">33pF</text>
<text x="78.3" y="119.4">0603</text>
<text x="78.3" y="116.6">C25</text>
<text x="105.5" y="119.6">220nF</text>
<text x="105.5" y="115.3">C24</text>
<text x="115.7" y="115.1">U4</text>
<text x="71.9" y="121.6">100</text>
<text x="71.9" y="124.7">R35</text>
<text x="156.1" y="121.6">1µF</text>
<text x="156.1" y="120.1">C26</text>
<text x="71.9" y="127.3">100</text>
<text x="78.3" y="130.9">33pF</text>
<text x="78.3" y="129.5">C27</text>
<text x="78.3" y="132.4">0603</text>
<text x="97.6" y="136.2">10k</text>
<text x="97.6" y="134.8">R36</text>
<text x="102.8" y="136.7">220pF</text>
<text x="102.8" y="135.2">C29</text>
<text x="107.7" y="136.2">100k</text>
<text x="107.7" y="134.8">R37</text>
<text x="156.1" y="134.5">10µF</text>
<text x="156.1" y="133.1">C28</text>
<text x="115.7" y="138.4">UCC21520DW</text>
</g>
</svg>
